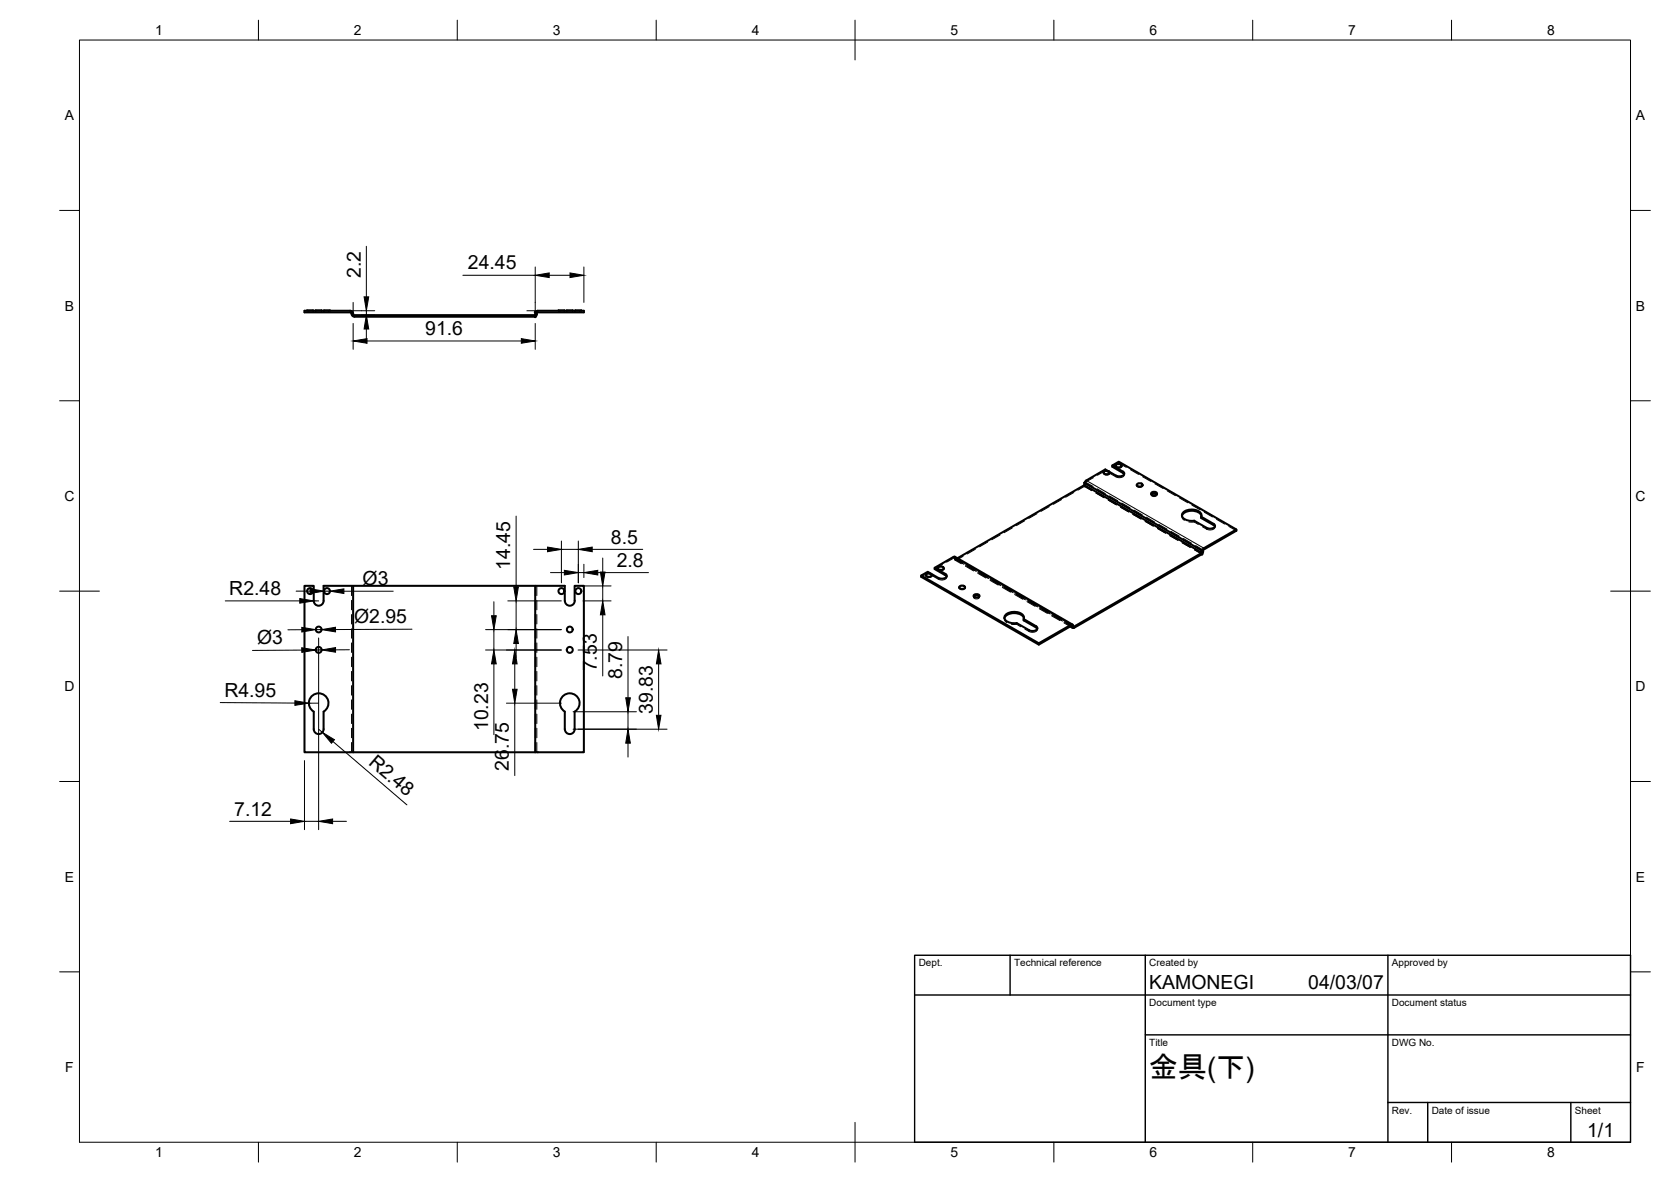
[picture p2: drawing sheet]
<svg xmlns="http://www.w3.org/2000/svg" width="420mm" height="297mm" viewBox="0 0 420 297" stroke-linecap="round" stroke-linejoin="round" font-family="sans-serif">
<g fill="none" stroke="#000" stroke-width=".51">
<path d="M77.2 78.1h1.5M79.4 78.1h1.5M81.5 78.1h1.5M88 78.1h-11.4v.4h11.8a.85 .85 0 0 0 .7 1.1h45.5M88 78.1a.83 .83 0 0 1 .8 1.1h45.8M135 78.9v-.4h11.8v-.4h-11.5l-.7 .4v1.1M135 78.9l-.4 .7M140.4 78.1h1.5M142.5 78.1h1.5M144.7 78.1h1.5M277.5 118.8v.1M277.5 118.8a.87 .87 0 0 0 1.5 0"/>
<path d="M277.7 118.5l.6-.2a.58 .58 0 0 1 .7 .6l-.7 .3a.58 .58 0 0 1-.8-.5zM279 118.8v.1M279.7 117v.3l2.6 1.5M280.5 117.1h.1M280.5 117.1a.87 .87 0 0 0 1.5 0M280.7 116.7l.6-.1a.58 .58 0 0 1 .7 .6l-.7 .3a.58 .58 0 0 1-.8-.6zM282 117.1h.1M282.3 118.5l-2.6-1.5 1.6-1 29.6 17.1-8.2 4.7M282.3 118.5l.3 .2a.95 .95 0 0 1-1.3 1l-.7-.2-2.7-1.5-4.8 2.7-.4 .6M282.3 118.8l.4 .4M239.7 140l-4.7 2.7v.3l2.7 1.6M239.7 140l.4-.1 29.6 17.1"/>
<path d="M272.7 121.3v.6l-32 18.4M272.7 121.9l29.5 17-32.4 18.7v-.6h-.5M272.7 121.3l29.5 17.1M285.8 121.9a.78 .78 0 0 0 .8 .5 .78 .78 0 0 0 .7-.5M286 121.5l.6-.1a.57 .57 0 0 1 .7 .6l-.7 .3a.57 .57 0 0 1-.7-.6zM289.5 124.2l.7-.3 .7 .3M289.7 123.7l.5-.1a.58 .58 0 0 1 .7 .5l-.7 .3a.58 .58 0 0 1-.7-.5zM297.2 129.6a3 3 0 0 1 4.1-.9l.8 .9M302 129.8l3.1 1.8M302 129.8v.4l3.1 1.8M302 129.8a1.51 1.51 0 0 0-1.6-1.7 2.6 2.6 0 0 0-3.2 1.4 2.53 2.53 0 0 0 3.1 1.4l3.1 1.7M302.2 139.3l-32.1 18.5-.5-.1v-.5l-8.4 4.8-29.6-17v-.4"/>
<path d="M302.2 138.4v.9M302.5 138.5l-.3 .8M302.7 137.7l-.5 .6M305.2 131.6l.2 .3a.95 .95 0 0 1-1.3 .9l-.7-.2M305.2 132l.3 .3M310.9 133.1v.3l-8.4 4.8v.3M88.8 147.2v41.8h-12.2v-41.8h2.3v3.8a1.24 1.24 0 0 0 1.2 1.2 1.24 1.24 0 0 0 1.3-1.2v-3.8h60.6v3.8a1.25 1.25 0 0 0 1.3 1.2 1.25 1.25 0 0 0 1.2-1.2M134.6 147.2v41.8h12.2v-41.8h-2.3v3.8M232.8 144.5a.83 .83 0 0 0 .7 .5 .83 .83 0 0 0 .8-.4M233 144.2l.6-.1a.58 .58 0 0 1 .7 .5l-.7 .4a.58 .58 0 0 1-.8-.6zM234.3 144.5v.1M235 142.7l3 1.7a.95 .95 0 0 1-1.4 1l-.7-.2"/>
<path d="M235.8 142.8a.79 .79 0 0 0 .8 .5 .79 .79 0 0 0 .7-.5M235.9 145.2l-2.6-1.5-1.7 .9 29.6 17.1 8.1-4.7M236 142.5l.6-.1a.58 .58 0 0 1 .7 .5l-.7 .3a.58 .58 0 0 1-.8-.5zM237.7 144.5l.3 .4M241.2 147.6a.79 .79 0 0 0 .7 .5 .79 .79 0 0 0 .8-.5M241.4 147.3l.5-.2a.57 .57 0 0 1 .7 .6l-.7 .3a.57 .57 0 0 1-.7-.5zM244.8 149.9l.7-.3 .7 .3M245 149.4l.5-.1a.58 .58 0 0 1 .8 .5l-.8 .4a.58 .58 0 0 1-.7-.6zM252.6 155.3a3 3 0 0 1 4-.9l.9 .9M252.9 154.5a3.3 3.3 0 0 1 4.5 .3v.8l3.4 2a.95 .95 0 0 1-1.4 1l-.7-.2-3.1-1.8a2.53 2.53 0 0 1-3.1-1.4zM257.4 155.6v.3l3.4 2.1M269.1 157.4l.6 .4"/>
<path d="M78.2 175.1a2.48 2.48 0 0 1 3.8 0 2.48 2.48 0 0 1-.6 3.8v4.3a1.24 1.24 0 0 1-1.3 1.3 1.24 1.24 0 0 1-1.2-1.3v-4.4a2.47 2.47 0 0 1-.7-3.7zM142 178.9v4.3a1.24 1.24 0 0 0 1.3 1.3 1.24 1.24 0 0 0 1.2-1.3M144.5 178.9v4.3M144.5 178.8a2.47 2.47 0 0 0 .7-3.7 2.47 2.47 0 0 0-3.8 0 2.47 2.47 0 0 0 .6 3.7M261.2 161.7v.3M88.8 189h45.8"/>
<circle cx="78" cy="148.5" r=".75"/>
<circle cx="80.1" cy="158.2" r=".73"/>
<circle cx="82.2" cy="148.5" r=".75"/>
<circle cx="141.2" cy="148.5" r=".75"/>
<circle cx="143.3" cy="158.2" r=".73"/>
<circle cx="145.4" cy="148.5" r=".75"/>
<circle cx="80.1" cy="163.3" r=".75"/>
<circle cx="143.3" cy="163.3" r=".75"/>
</g>
<g fill="#000" stroke="#000" stroke-width=".25">
<circle cx="134.6" cy="79.6" r=".24"/>
<circle cx="134.6" cy="78.5" r=".24"/>
<circle cx="134.6" cy="79.2" r=".24"/>
<circle cx="302.2" cy="138.9" r=".24"/>
<circle cx="302.2" cy="138.4" r=".24"/>
<circle cx="302.2" cy="139.3" r=".24"/>
</g>
<g fill="none" stroke="#000" stroke-width=".25">
<path d="M77.6 78.1v.4M78.9 78.1v.4M79.4 78.1v.4M80.9 78.1v.4M81.4 78.1v.4M82.6 78.1v.4M140.8 78.1v.4M142 78.1v.4M142.5 78.1v.4M144 78.1v.4M144.5 78.1v.4M145.7 78.1v.4"/>
<path d="M277.5 118.9a.88 .88 0 0 1 1.5 0M277.9 118.3l2.7 1.5a1.46 1.46 0 0 0 2.1-.5v-.1M277.9 118v.3M277.9 118.3l-2 1.1M279.7 117.3l1.6-.9 1.9 1M280.5 117.1a.88 .88 0 0 1 1.5 0M281.3 116v.4M282.7 119v.3M284.2 118l2.1 1.2M287.3 119.8l2.1 1.2M240.1 139.9l.2 .7 .4-.3M242.1 139.8l-1.8 1-.2-.1-.1-.5-2 1.1"/>
<path d="M245.2 138l-2 1.2M248.3 136.2l-2 1.2M251.4 134.5l-2 1.1M254.5 132.7l-2 1.2M257.6 130.9l-2 1.2M260.7 129.1l-2 1.2M263.8 127.3l-2.1 1.2M266.9 125.5l-2 1.2M270 123.8l-2.1 1.2M272.7 122.2l1.8 1.1M272.7 122.2l-1.7 1M272.7 121.3l1.9 1.1"/>
<path d="M272.9 121.2v.6l-.2 .4M272.9 121.2l1.9 1M274.9 120l-2 1.2M275.6 123.9l2 1.2M275.6 123l2 1.2M275.9 122.8l2 1.2M278.7 125.7l2 1.2M278.7 124.8l2 1.2M279 124.6l2 1.2M281.7 127.5l2.1 1.2M281.8 126.6l2 1.2M282 126.4l2.1 1.2"/>
<path d="M284.8 129.3l2.1 1.1M284.9 128.4l2 1.1M285.2 128.2l2 1.2M285.8 121.9a.84 .84 0 0 1 1.5 0M288 131l2 1.2M288 130.1l2 1.2M288.2 130l2.1 1.2M289.4 124v.4M289.5 124.2a.71 .71 0 0 0 .7 .6 .71 .71 0 0 0 .7-.6M290.4 121.6l2.1 1.2M290.9 124v.4M291 132.8l2.1 1.2"/>
<path d="M291.1 131.9l2 1.2M291.3 131.8l2.1 1.2M293.5 123.4l2.1 1.2M294.1 134.6l2.1 1.2M294.2 133.7l2 1.2M294.4 133.5l2.1 1.2M296.6 125.2l2.1 1.2M297.2 129.5v.3M297.2 129.7l.2 .7 .4 .4M297.2 136.4l2.1 1.2M297.2 135.5l2.1 1.2M297.5 135.3l2.1 1.2"/>
<path d="M298.9 131.2h1.4M299.7 126.9l2.1 1.2M300.3 131.2l1 .6M300.3 130.9v.3M300.3 138.2l1.9 1M300.4 137.3l1.8 1.1M300.6 137.1l1.9 1.1M302.1 129.7l-.1 .5M302.1 129.5v.3M302.2 139.2v.1M302.2 138.9v.3M302.8 128.7l2.1 1.2"/>
<path d="M305.5 132.3a1.3 1.3 0 0 1-2.1 .7l-1.1-.6M305.5 132.2v.3M305.9 130.5l2.1 1.2M309 132.3l1.9 1.1M88.4 147.2v2.5M88.4 150.9v2.4M88.4 154.4v2.4M88.4 158v2.4M134.6 147.2v2.5M134.6 150.9v2.4M134.6 154.4v2.4M134.6 158v2.4"/>
<path d="M135 147.2v2.5M135 150.9v2.4M135 154.4v2.4M135 158v2.4M232.8 144.6a.86 .86 0 0 1 1.5 0M233.3 143.7v.3M235.8 142.9a.84 .84 0 0 1 1.5 0M237 141.9l-2 1.1M238 144.9a1.31 1.31 0 0 1-2.1 .6l-2.6-1.5-1.7 1M238 144.7v.3M240 140.2l1.9 1M240.2 140.8l1.5 .9"/>
<path d="M240.3 140.6l1.8 1M241.2 147.7a.86 .86 0 0 1 1.5 0M242.7 142.3l2.1 1.2M242.9 141.8l2.1 1.2M243.2 142.2l2.1 1.2M244.8 149.7v.4M244.8 149.9a.71 .71 0 0 0 .7 .6 .71 .71 0 0 0 .7-.6M245.9 144.1l2 1.2M246 143.6l2.1 1.2M246.3 144l2 1.2M246.3 149.7v.4M248.9 145.8l2.1 1.2"/>
<path d="M249.1 145.4l2.1 1.2M249.4 145.8l2 1.2M252 147.6l2.1 1.2M252.2 147.2l2.1 1.2M252.5 147.6l2 1.2M252.5 155.2v.3M252.5 155.3l.1 .6 .6 .6M254.3 156.9h1.3M255.1 149.4l2.1 1.2M255.3 149l2 1.1M255.6 149.4l2 1.2M255.6 156.9l1.1 .6"/>
<path d="M255.6 156.6v.3M257.5 155.3l-.1 .6M257.5 155.2v.3M258.2 151.2l2.1 1.2M258.4 150.7l2.1 1.2M258.7 151.2l2 1.1M260.8 158a1.13 1.13 0 0 1-1.7 .8l-1.4-.7M260.9 157.9v.3M261.3 153l2.1 1.2M261.5 152.5l2 1.2M261.8 152.9l2 1.2M264.4 154.8l2.1 1.1"/>
<path d="M264.6 154.3l2 1.2M264.9 154.7l2 1.2M267.5 156.5l1.6 .9M267.7 156.1l1.9 1.1M267.9 156.5l1.9 1.1M88.4 161.6v2.4M88.4 165.1v2.4M88.4 168.7v2.4M88.4 172.3v2.4M88.4 175.9v2.4M88.4 179.5v2.3M134.6 161.6v2.4"/>
<path d="M134.6 165.1v2.4M134.6 168.7v2.4M134.6 172.3v2.4M134.6 175.9v2.4M134.6 179.5v2.3M135 161.6v2.4M135 165.1v2.4M135 168.7v2.4M135 172.3v2.4M135 175.9v2.4M135 179.5v2.3M88.4 183v2.4"/>
<path d="M88.4 186.6v2.4M134.6 183v2.4M134.6 186.6v2.4M135 183v2.4M135 186.6v2.4"/>
</g>
<g fill="#000" stroke="#000" stroke-width=".25">
<circle cx="272.7" cy="122.2" r=".11"/>
<circle cx="272.7" cy="121.3" r=".11"/>
<circle cx="302.2" cy="139.2" r=".11"/>
<circle cx="134.6" cy="189" r=".11"/>
</g>
<g fill="none" stroke="#000" stroke-width=".25">
<path d="M280.6 119.5v.3M272.7 122.2l1.8 1.1M272.9 121.5l1.9 1.1M275.6 123.9l2 1.2M275.8 123.2l2.1 1.2M278.7 125.7l2 1.2M278.9 125l2.1 1.2M281.7 127.5l2.1 1.2M282 126.8l2.1 1.1M284.8 129.3l2.1 1.1M285.1 128.6l2.1 1.1M288 131l2 1.2"/>
<path d="M288.2 130.3l2.1 1.2M291 132.8l2.1 1.2M291.3 132.1l2.1 1.2M294.1 134.6l2.1 1.2M294.4 133.9l2.1 1.2M297.2 136.4l2.1 1.2M297.5 135.7l2.1 1.2M300.6 137.5l1.9 1v.3l-.3 .4-1.9-1M302.5 138.5h.1M303.4 132.6v.4M235.9 145.2v.3M240 140.4l1.7 1"/>
<path d="M240.3 140.3l1.8 1.1M240.5 140.7l1.9 1.1M242.8 142l2 1.2M243.2 142l2.1 1.1M243.4 142.4l2.1 1.2M245.9 143.8l2.7 1.6M246.3 143.7l2 1.2M249 145.6l2.7 1.6M249.4 145.5l2 1.2M252.1 147.4l2.7 1.6M252.5 147.3l2 1.2M255.2 149.2l2 1.2"/>
<path d="M255.6 149.1l2 1.2M255.8 149.5l2.1 1.2M258.3 151l2 1.2M258.7 150.9l2 1.1M258.7 158.4v.3M258.9 151.3l2.1 1.2M261.4 152.7l2 1.2M261.8 152.6l2 1.2M262 153.1l2.1 1.2M264.5 154.5l2.7 1.6M264.9 154.4l2 1.2M267.5 156.3l1.8 1"/>
<path d="M267.9 156.2l1.9 1.1M268.2 156.7l1.9 1.1"/>
</g>
<path d="M282.3 118.5v.3M239.7 140l29.6 17M273.1 120.7l29.6 17.1M305.1 131.6v.4M237.7 144.2v.4M260.5 157.4v.3M269.3 157.3l.3 .2" fill="none" stroke="#000" stroke-width=".25"/>
<!-- layer: Border -->
<g fill="none" stroke="#000" stroke-width=".25">
<path d="M20 10.1h390v276.9h-390zM65 5.1v5M115 5.1v5M165 5.1v5M215 5.1v10M265 5.1v5M315 5.1v5M365 5.1v5M15 52.9h5M410 52.9h5M15 100.7h5M410 100.7h5"/>
<path d="M15 148.6h10M405 148.6h10M15 196.4h5M410 196.4h5M15 244.2h5M410 244.2h5M65 287v5M115 287v5M165 287v5M215 282.1v9.9M265 287v5M315 287v5"/>
<path d="M365 287v5"/>
</g>
<!-- layer: TitleBlock -->
<path d="M230 240.1h180v46.9h-180zM230 250h180M254 240.1v9.9M288 240.1v46.9M349 240.1v46.9M288 260.1h122M349 277.1h61M359 277.1v9.9M395 277.1v9.9" fill="none" stroke="#000" stroke-width=".36"/>
<!-- layer: Dimensions -->
<g fill="none" stroke="#000" stroke-width=".25">
<path d="M88 78.1h6.2M88.8 76v2.9M90.9 79.2h3.3M92.1 61.9v12.7M92.1 78.1v1.1M116.4 69.2h18.2M132.5 78.1h2.8M134.6 67.1v11.4M138.1 69.2h5.2M146.8 67.1v8.9M88.8 81.3v6.5M92.1 82.7v3.5"/>
<path d="M92.3 85.7h38.8M134.6 81.3v6.5M129.8 129.7v17.8M134.2 138.1h3.5M141.2 136v10.5M141.2 138.1h4.2M145.4 136v10.5M148.9 138.1h12.7M56.6 151h18.8M74.5 148.6h3.5M75.9 158.2l-3.5 .1M78.9 151h1.2"/>
<path d="M79.4 158.2h1.5M81.5 148.6h1.5M86.5 148.6h12.4M103.6 158.1l-19.3 .1M122.1 158.2h19M124.2 151.2v3.5M124.2 158.2v5.2M127.7 151h13.4M129.8 151v7.2M138.4 143.9h3.5M145.4 143.9h1.4M146.6 151h7"/>
<path d="M146.6 147.2h7M146.8 141.8v3.3M150.3 143.9h12.7M151.6 140.2v3.5M151.6 147.2v3.8M151.6 154.5v15.4M157.9 160v15.4M55.4 176.6l18.7 .1M75.9 163.4l-12.4 .1M77.6 176.7h2.5M80.1 160.3v48.2M80.9 163.3l-1.5 .1"/>
<path d="M87.9 163.3h-3.5M122.1 163.4h19M124.2 166.8v17.8M127.3 176.7h13.8M129.4 166.8v6.4M129.4 176.7v18.2M129.8 161.7v3.5M144.1 178.9h15.9M145.4 163.4h22.3M157.9 178.9v4.3M165.6 166.8v13M76.6 191.1v17.4"/>
<path d="M80.1 183.2l1 .9M83.7 186.3l18.6 16M144.1 183.2h23.6M157.9 186.8v3.5M57.7 206.4h15.4M76.6 206.4h3.5M83.6 206.4h3.5"/>
</g>
<g fill="#000" stroke="#000" stroke-width=".25">
<path d="M91.5 74.6h1.2l-.6 3.5zM134.6 69.2l3.5-.6v1.2zM143.3 68.6l3.5 .6-3.5 .6zM92.1 79.2l.6 3.5h-1.2zM88.8 85.7l3.5-.6v1.2zM131.1 85.1l3.5 .6-3.5 .6zM137.7 137.5l3.5 .6-3.5 .5zM145.4 138.1l3.5-.6v1.1zM75.4 150.4l3.5 .6-3.5 .6zM75.9 157.7l3.5 .5-3.5 .6zM78 148l3.5 .6-3.5 .5zM80.9 158.2l3.4-.6 .1 1.2z"/>
<path d="M83 148.6l3.5-.6v1.1zM123.6 154.7h1.2l-.6 3.5zM129.2 147.5h1.1l-.5 3.5zM141.9 143.3l3.5 .6-3.5 .6zM146.8 143.9l3.5-.6v1.2zM151 143.7h1.1l-.5 3.5zM151.6 151l.5 3.5h-1.1zM74.1 176.1l3.5 .6-3.5 .6zM75.9 162.8l3.5 .6-3.5 .5zM80.9 163.3l3.5-.6v1.2zM124.2 163.4l.6 3.4h-1.2zM129.4 163.4l.6 3.4h-1.1z"/>
<path d="M128.9 173.2h1.1l-.6 3.5zM129.8 158.2l.5 3.5h-1.1zM157.3 175.4h1.2l-.6 3.5zM165 179.8h1.2l-.6 3.4zM165.6 163.4l.6 3.4h-1.2zM81.1 184.1l3 1.8-.8 .9zM157.9 183.2l.6 3.6h-1.2zM73.1 205.8l3.5 .6-3.5 .6zM80.1 206.4l3.5-.6v1.2z"/>
</g>
<text font-size="7.3" x="289" y="270.6">金具(下)</text>
<g font-size="4.9">
<text x="90.7" y="69.8" transform="rotate(-90 90.7 69.8)">2.2</text>
<text x="117.6" y="67.7">24.45</text>
<text x="106.9" y="84.2">91.6</text>
<text x="153.6" y="136.6">8.5</text>
<text x="128.3" y="143.1" transform="rotate(-90 128.3 143.1)">14.45</text>
<text x="155.1" y="142.4">2.8</text>
<text x="57.7" y="149.5">R2.48</text>
<text x="91.2" y="147">Ø3</text>
<text x="64.7" y="161.9">Ø3</text>
<text x="89" y="156.6">Ø2.95</text>
<text x="150.1" y="168.7" transform="rotate(-90 150.1 168.7)">7.53</text>
<text x="156.4" y="170.7" transform="rotate(-90 156.4 170.7)">8.79</text>
<text x="56.4" y="175.1">R4.95</text>
<text x="164.1" y="179.4" transform="rotate(-90 164.1 179.4)">39.83</text>
<text x="122.7" y="183.8" transform="rotate(-90 122.7 183.8)">10.23</text>
<text x="92.5" y="191.9" transform="rotate(41 92.5 191.9)">R2.48</text>
<text x="128" y="193.7" transform="rotate(-90 128 193.7)">26.75</text>
<text x="58.9" y="205">7.12</text>
<text x="289" y="248.5">KAMONEGI</text>
<text x="329" y="248.5">04/03/07</text>
<text x="399.1" y="285.7">1/1</text>
</g>
<g font-size="3.5">
<text x="39" y="8.8">1</text>
<text x="89" y="8.8">2</text>
<text x="139" y="8.8">3</text>
<text x="189" y="8.8">4</text>
<text x="239" y="8.8">5</text>
<text x="289" y="8.8">6</text>
<text x="339" y="8.8">7</text>
<text x="389" y="8.8">8</text>
<text x="16.3" y="30.2">A</text>
<text x="411.3" y="30.2">A</text>
<text x="16.3" y="78">B</text>
<text x="411.3" y="78">B</text>
<text x="16.2" y="125.9">C</text>
<text x="411.2" y="125.9">C</text>
<text x="16.2" y="173.7">D</text>
<text x="411.2" y="173.7">D</text>
<text x="16.3" y="221.6">E</text>
<text x="411.3" y="221.6">E</text>
<text x="16.4" y="269.4">F</text>
<text x="411.4" y="269.4">F</text>
<text x="39" y="290.8">1</text>
<text x="89" y="290.8">2</text>
<text x="139" y="290.8">3</text>
<text x="189" y="290.8">4</text>
<text x="239" y="290.8">5</text>
<text x="289" y="290.8">6</text>
<text x="339" y="290.8">7</text>
<text x="389" y="290.8">8</text>
</g>
<g font-size="2.5">
<text x="231" y="242.9">Dept.</text>
<text x="255" y="242.9">Technical reference</text>
<text x="289" y="242.9">Created by</text>
<text x="350" y="242.9">Approved by</text>
<text x="289" y="252.8">Document type</text>
<text x="350" y="252.8">Document status</text>
<text x="289" y="262.9">Title</text>
<text x="350" y="262.9">DWG No.</text>
<text x="350" y="279.9">Rev.</text>
<text x="360" y="279.9">Date of issue</text>
<text x="396" y="279.9">Sheet</text>
</g>
</svg>
